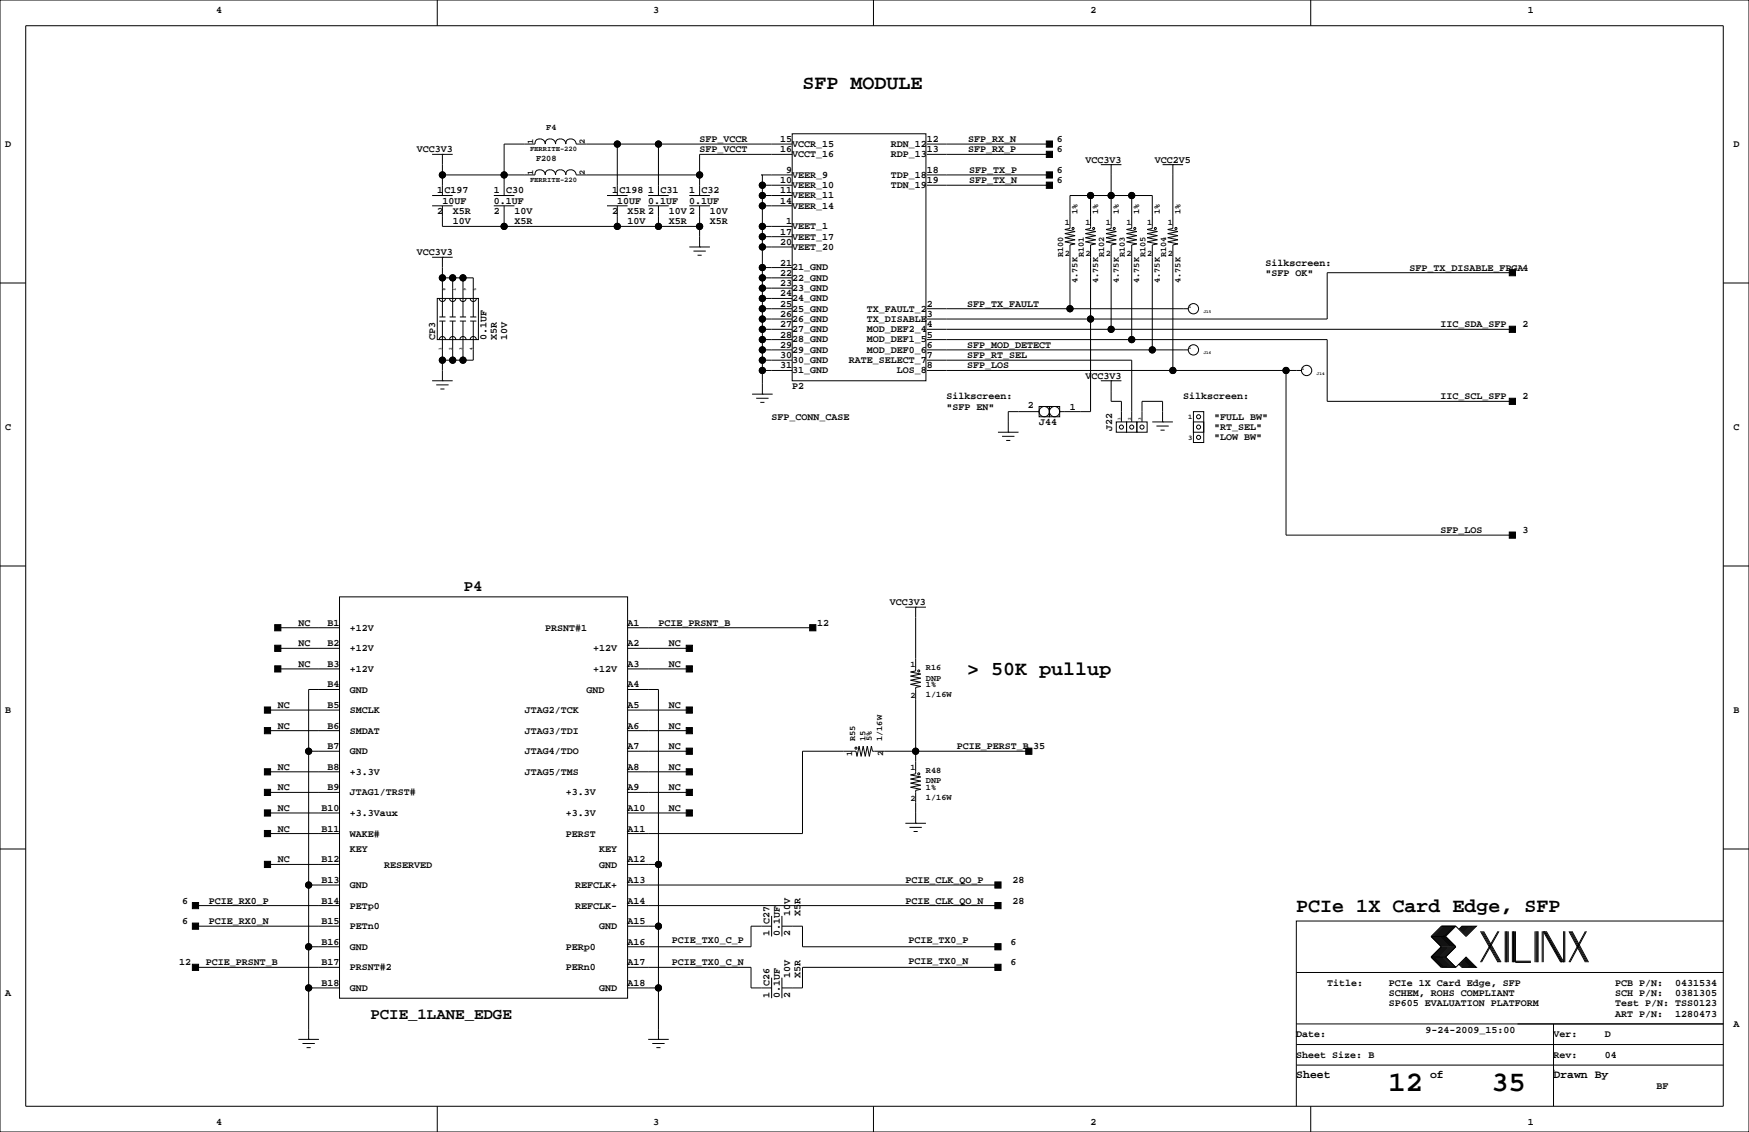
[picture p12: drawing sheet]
<svg xmlns="http://www.w3.org/2000/svg" width="432mm" height="279mm" viewBox="0 0 432 279" stroke-linecap="round" stroke-linejoin="round" font-family="sans-serif">
<g fill="none" stroke="#000" stroke-width=".25">
<path d="M0 0h431.8v279.4h-431.8zM6.3 6.4h419.1v266.6h-419.1zM107.9 0v6.4M215.6 0v6.4M323.6 0v6.4M106.7 38.1h5.1M109.2 38.1h.1M109.2 38.1v10.2M133.3 34.3a1.02 1.02 0 0 0-1.2 1.3h-7.6v12.7M133.3 34.3a1.27 1.27 0 0 1 1.3 1.3M134.7 35.6a1.26 1.26 0 0 1 1.2-1.4 1.26 1.26 0 0 1 1.3 1.4M137.2 35.6a1.26 1.26 0 0 1 1.2-1.4 1.26 1.26 0 0 1 1.3 1.4"/>
<path d="M139.7 35.6a1.26 1.26 0 0 1 1.3-1.4 1.26 1.26 0 0 1 1.2 1.4h53.4M152.4 35.6v12.7M162.6 35.6v12.7M195.6 33h33v61h-33zM195.6 38.1h-22.9v10.2M228.9 35.6h30.2M228.9 38.1h30.2M106.7 48.3h5.1M106.7 50.8h5.1M109.2 50.8v5.1h63.5M109.2 43.2h22.9M121.9 48.3h5.1"/>
<path d="M121.9 50.8h5.1M124.5 50.8v5.1M133.3 41.9a1.02 1.02 0 0 0-1.2 1.3M133.3 41.9a1.27 1.27 0 0 1 1.3 1.3M135.9 41.9a1.02 1.02 0 0 0-1.2 1.3M135.9 41.9a1.27 1.27 0 0 1 1.3 1.3M138.4 41.9a1.02 1.02 0 0 0-1.2 1.3M138.4 41.9a1.27 1.27 0 0 1 1.3 1.3M141 41.9a1.02 1.02 0 0 0-1.3 1.3M141 41.9a1.27 1.27 0 0 1 1.2 1.3h30.5M149.9 48.3h5M149.9 50.8h5"/>
<path d="M152.4 50.8v5.1M160 48.3h5.1M160 50.8h5.1M162.6 50.8v5.1M170.2 48.3h5.1M170.2 50.8h5.1M172.7 50.8v10.2M188 48.3h7.6M188 43.2h7.6M188 45.7h7.6M188 50.8h7.6M188 55.9h7.6"/>
<path d="M188 58.4h7.6M188.2 43.2v54.1M228.9 43.2h30.2M228.9 45.7h30.2M269.2 48.3v8.1l-1.2 .2 2.5 .6-2.5 .5 2.5 .5-2.5 .5 2.5 .5-2.5 .5 2.5 .5-1.3 .3v41.1h-7.6M271.8 40.6h5.1M274.3 40.6h.1M274.3 40.6v15.8l-1.3 .2 2.6 .6-2.6 .5 2.6 .5-2.6 .5 2.6 .5-2.6 .5 2.6 .5-1.3 .3v20.8M279.4 48.3v8.1l-1.3 .2 2.6 .6-2.6 .5 2.6 .5-2.6 .5 2.6 .5-2.6 .5 2.6 .5-1.3 .3v23.3M287 40.6h5.1M289.6 40.6h.1M289.6 40.6v15.8l-1.3 .2 2.5 .6-2.5 .5 2.5 .5-2.5 .5 2.5 .5-2.5 .5 2.5 .5-1.2 .3v30.9"/>
<path d="M0 69.8h6.3M106.7 63.5h5.1M107.9 73.7h10.2v10.1h-10.2zM108.5 73.7a.76 .76 0 0 0 .7 .7 .76 .76 0 0 0 .8-.7M108.5 79.2h1.5M108.5 78.2h1.5M109.2 63.5h.1M109.2 63.5v14.7M109.2 79.2v14.8M109.2 68.6h7.6v9.6M111 73.7a.76 .76 0 0 0 .8 .7 .76 .76 0 0 0 .7-.7M111 79.2h1.5"/>
<path d="M111 78.2h1.5M111.8 68.6v9.6M111.8 79.2v9.7M113.5 73.7a.76 .76 0 0 0 .8 .7 .76 .76 0 0 0 .8-.7M113.5 79.2h1.6M113.5 78.2h1.6M114.3 68.6v9.6M114.3 79.2v9.7M116.1 73.7a.76 .76 0 0 0 .7 .7 .76 .76 0 0 0 .8-.7M116.1 79.2h1.5M116.1 78.2h1.5M116.8 79.2v9.7h-7.6"/>
<path d="M170.2 61h5.1M171.2 62h3M172.2 63h1M172.7 61h.1M188 61h7.6M188 66h7.6M188 68.6h7.6M188 71.1h7.6M188 73.7h7.6M188 76.2h7.6M188 78.7h7.6M228.9 76.2h64.5"/>
<path d="M264.2 76.2v-15.7l1.2-.3-2.5-.5 2.5-.5-2.5-.5 2.5-.5-2.5-.5 2.5-.5-2.5-.6 1.3-.2v-8.1h20.3v8.1l-1.3 .2 2.6 .6-2.6 .5 2.6 .5-2.6 .5 2.6 .5-2.6 .5 2.6 .5-1.3 .3v25.9M373.4 67.3h-45.7v11.4h-98.8M425.4 69.8h6.4M106.7 94h5.1M107.7 95h3M108.5 83.8a.76 .76 0 0 1 .7-.7 .76 .76 0 0 1 .8 .7M108.7 96h1M109.2 94h.1M111 83.8a.76 .76 0 0 1 .8-.7 .76 .76 0 0 1 .7 .7M113.5 83.8a.76 .76 0 0 1 .8-.7 .76 .76 0 0 1 .8 .7M116.1 83.8a.76 .76 0 0 1 .7-.7 .76 .76 0 0 1 .8 .7M185.7 97.3h5.1"/>
<path d="M186.7 98.3h3M187.7 99.3h1M188 88.9h7.6M188 81.3h7.6M188 83.8h7.6M188 86.4h7.6M188 91.4h7.6M188.2 97.3h.1M228.9 88.9h50.5v15.2M228.9 83.8h98.8v15.3h45.7M228.9 81.3h144.5M228.9 86.4h64.5"/>
<path d="M228.9 91.4h92.4M271.8 94h5.1M274.3 94h.1M274.3 94v5.1h2.6v5M317.5 91.4v40.7h55.9M246.4 106.7h5.1M247.4 107.7h3M248.4 108.7h1M248.9 106.7h.1M256.5 100.3h2.6v2.6h-2.6zM256.5 101.6h-7.6v5.1M259.1 100.3h2.5v2.6h-2.5z"/>
<path d="M275.6 104.1h2.5v2.6h-2.5zM278.1 104.1h2.6v2.6h-2.6zM280.7 104.1h2.5v2.6h-2.5zM281.9 104.1v-5h5.1v5M284.5 104.1h5.1M285.5 105.2h3M286.5 106.2h1M287 104.1h.1M294.6 104.1h2.6v2.6h-2.6zM294.6 101.6h2.6v7.6h-2.6zM0 139.7h6.3M425.4 139.7h6.4"/>
<path d="M68.6 154.9h15.2M83.8 147.3h71.1v99.1h-71.1zM154.9 154.9h45.8M223.5 149.9h5.1M226.1 149.9h.1M226.1 149.9v15.7l-1.3 .3 2.5 .5-2.5 .5 2.5 .5-2.5 .5 2.5 .5-2.5 .5 2.5 .5-1.2 .3v21.3l-1.3 .3 2.5 .5-2.5 .5 2.5 .5-2.5 .5 2.5 .5-2.5 .5 2.5 .5-1.2 .3v8.1M66 175.3h17.8M68.6 165.1h15.2M68.6 160h15.2M83.8 170.2h-7.6v86.3M154.9 170.2h7.7v86.3M154.9 165.1h15.3"/>
<path d="M154.9 160h15.3M154.9 175.3h15.3M66 195.6h17.8M66 180.3h17.8M66 190.5h17.8M76.2 185.4h7.6M154.9 195.6h15.3M154.9 180.3h15.3M154.9 185.4h15.3M154.9 190.5h15.3M254 185.4h-38.6l-.3-1.3-.5 2.6-.5-2.6-.5 2.6-.5-2.6-.5 2.6-.5-2.6-.5 2.6-.3-1.3h-13.2v20.3h-43.2M0 209.5h6.3"/>
<path d="M66 205.7h17.8M66 213.4h17.8M66 200.7h17.8M76.2 218.4h7.6M154.9 213.4h7.7M154.9 200.7h15.3M154.9 218.4h91.5M223.5 203.2h5.1M224.5 204.2h3.1M225.6 205.2h1M226.1 203.2h.1M425.4 209.5h6.4"/>
<path d="M48.3 228.6h35.5M48.3 238.8h35.5M48.3 223.5h35.5M76.2 233.7h7.6M154.9 238.8h30.5v5h5.1M154.9 228.6h7.7M154.9 223.5h91.5M190.5 228.6h-5.1v5.1h-30.5M190.5 226.1v5M193 228.6h5.1v5.1h48.3M193 226.1v5M246.4 238.8h-48.3v5h-5.1"/>
<path d="M353.3 236.2l2.6 2.6h3.5M353.3 231.1l2.6 2.6-2.6 2.5M353.3 236.2h3.6M353.3 231.1h3.6M356.1 228.6l-2.5 2.5 2.5 2.6-2.5 2.5 2.5 2.6M356.4 228.6l-2.6 2.5 2.6 2.6-2.6 2.5 2.6 2.6M356.6 228.6l-2.5 2.5 2.5 2.6-2.5 2.5 2.5 2.6M356.9 228.6l-2.6 2.5 2.6 2.6-2.6 2.5 2.6 2.6M356.9 231.1l2.5 2.6-2.5 2.5M356.9 236.2l2.5 2.6M357.1 228.6l-2.5 2.5 2.5 2.6-2.5 2.5 2.5 2.6M357.4 228.6l-2.6 2.5 2.6 2.6-2.6 2.5 2.6 2.6"/>
<path d="M357.6 228.6l-2.5 2.5 2.5 2.6-2.5 2.5 2.5 2.6M357.9 228.6l-2.6 2.5 2.6 2.6-2.6 2.5 2.6 2.6M358.1 228.6l-2.5 2.5 2.5 2.6-2.5 2.5 2.5 2.6M358.4 228.6l-2.5 2.5 2.5 2.6-2.5 2.5 2.5 2.6M358.6 228.6l-2.5 2.5 2.5 2.6-2.5 2.5 2.5 2.6M358.9 228.6l-2.5 2.5 2.5 2.6-2.5 2.5 2.5 2.6M359.2 228.6l-2.6 2.5 2.6 2.6-2.6 2.5 2.6 2.6M359.4 228.6l2.5 2.5 2.6-2.5h-3.6l-.7 .8M359.4 228.6h-3.5l-2.6 2.5M359.4 228.6l-2.5 2.5M360.2 238l.7 .8h3.6l-2.6-2.6-2.5 2.6M360.4 237.7l1 1.1"/>
<path d="M360.4 238l.8 .8M360.7 237.5l1.2 1.3M360.7 237.7l1 1.1M360.9 237.2l1.6 1.6M360.9 237.5l1.3 1.3M361.2 237l1.8 1.8M361.2 237.2l1.5 1.6M361.2 228.6l-.8 .8M361.4 236.7l2.1 2.1M361.4 237l1.8 1.8M361.4 228.6l-1 1M361.7 236.5l2.3 2.3"/>
<path d="M361.7 236.7l2 2.1M361.7 228.6l-1 1M361.9 236.5l2.3 2.3M361.9 228.6l-1.2 1.3M362.2 228.6l-1.3 1.3M362.5 228.6l-1.6 1.5M362.7 228.6l-1.5 1.5M363 228.6l-1.8 1.8M363.2 228.6l-1.8 1.8M363.5 228.6l-2.1 2M363.7 228.6l-2 2M364 228.6l-2.3 2.3"/>
<path d="M364.2 228.6l-2.3 2.3M365.5 229.9l4.3 7.6M365.8 229.9l4.3 7.6M366 229.9l4.3 7.6M366.3 229.9l4.3 7.6M369.8 229.9l-4.3 7.6M370.1 229.9l-4.3 7.6M371.6 229.9v7.6M371.9 229.9v7.6M372.1 229.9v7.6M372.4 229.9v7.6M373.4 229.9v7.6"/>
<path d="M373.6 229.9v7.6M373.9 229.9v7.6M374.1 229.9v7.6h3.9M374.1 237.2h3.9M379 229.9v7.6M379.2 229.9v7.6M379.5 229.9v7.6M379.7 229.9v7.6M380.7 229.9v7.6M381 237.5v-7.6l4.3 7.6M381.3 229.9l4.3 7.6M381.5 229.9l4.3 7.6"/>
<path d="M381.8 229.9l4.3 7.6v-7.6M386.3 229.9v7.6M387.3 229.9l4.1 7.6M387.6 229.9l4.1 7.6M387.9 229.9l4 7.6M388.1 229.9l4.1 7.6M391.4 229.9l-4.1 7.6M391.7 229.9l-4.1 7.6M425.4 227.3h-105.4v35.6M73.7 256.5h5M74.7 257.6h3M75.7 258.6h1"/>
<path d="M76.2 256.5h.1M76.2 243.8h7.6M154.9 243.8h7.7M160 256.5h5.1M161 257.6h3.1M162.1 258.6h1M162.6 256.5h.1M190.5 241.3v5.1M193 241.3v5.1M320 257.8h105.4M320 252.7h105.4M320 240h105.4"/>
<path d="M383.5 252.7v20.3M107.9 273v6.4M215.6 273v6.4M320 262.9v10.1M320 262.9h105.4M323.6 273v6.4M383.5 264.2h.1"/>
<circle cx="152.4" cy="35.6" r=".76"/>
<circle cx="162.6" cy="35.6" r=".76"/>
<circle cx="109.2" cy="43.2" r=".76"/>
<circle cx="124.5" cy="55.9" r=".76"/>
<circle cx="124.5" cy="43.2" r=".76"/>
<circle cx="152.4" cy="55.9" r=".76"/>
<circle cx="162.6" cy="55.9" r=".76"/>
<circle cx="172.7" cy="43.2" r=".76"/>
<circle cx="172.7" cy="55.9" r=".76"/>
<circle cx="188.2" cy="48.3" r=".76"/>
<circle cx="188.2" cy="55.9" r=".76"/>
<circle cx="188.2" cy="45.7" r=".76"/>
<circle cx="188.2" cy="58.4" r=".76"/>
<circle cx="188.2" cy="50.8" r=".76"/>
<circle cx="264.9" cy="56.4" r=".25"/>
<circle cx="269.2" cy="48.3" r=".76"/>
<circle cx="270" cy="56.4" r=".25"/>
<circle cx="274.3" cy="48.3" r=".76"/>
<circle cx="275.1" cy="56.4" r=".25"/>
<circle cx="279.4" cy="48.3" r=".76"/>
<circle cx="280.2" cy="56.4" r=".25"/>
<circle cx="285.2" cy="56.4" r=".25"/>
<circle cx="290.3" cy="56.4" r=".25"/>
<circle cx="109.2" cy="68.6" r=".76"/>
<circle cx="111.8" cy="68.6" r=".76"/>
<circle cx="114.3" cy="68.6" r=".76"/>
<circle cx="188.2" cy="66" r=".76"/>
<circle cx="188.2" cy="78.7" r=".76"/>
<circle cx="188.2" cy="61" r=".76"/>
<circle cx="188.2" cy="73.7" r=".76"/>
<circle cx="188.2" cy="68.6" r=".76"/>
<circle cx="188.2" cy="71.1" r=".76"/>
<circle cx="188.2" cy="76.2" r=".76"/>
<circle cx="264.2" cy="76.2" r=".76"/>
<circle cx="269.2" cy="78.7" r=".76"/>
<circle cx="294.6" cy="76.2" r="1.27"/>
<circle cx="109.2" cy="88.9" r=".76"/>
<circle cx="111.8" cy="88.9" r=".76"/>
<circle cx="114.3" cy="88.9" r=".76"/>
<circle cx="188.2" cy="91.4" r=".76"/>
<circle cx="188.2" cy="86.4" r=".76"/>
<circle cx="188.2" cy="81.3" r=".76"/>
<circle cx="188.2" cy="83.8" r=".76"/>
<circle cx="188.2" cy="88.9" r=".76"/>
<circle cx="274.3" cy="81.3" r=".76"/>
<circle cx="279.4" cy="83.8" r=".76"/>
<circle cx="284.5" cy="86.4" r=".76"/>
<circle cx="289.6" cy="91.4" r=".76"/>
<circle cx="294.6" cy="86.4" r="1.27"/>
<circle cx="317.5" cy="91.4" r=".76"/>
<circle cx="322.6" cy="91.4" r="1.27"/>
<circle cx="257.8" cy="101.6" r="1.27"/>
<circle cx="260.3" cy="101.6" r="1.27"/>
<circle cx="276.9" cy="105.4" r=".51"/>
<circle cx="279.4" cy="105.4" r=".51"/>
<circle cx="281.9" cy="105.4" r=".51"/>
<circle cx="295.9" cy="108" r=".51"/>
<circle cx="295.9" cy="102.9" r=".51"/>
<circle cx="295.9" cy="105.4" r=".51"/>
<circle cx="226.8" cy="165.6" r=".25"/>
<circle cx="76.2" cy="185.4" r=".76"/>
<circle cx="211.3" cy="184.7" r=".25"/>
<circle cx="226.1" cy="185.4" r=".76"/>
<circle cx="226.8" cy="191" r=".25"/>
<circle cx="76.2" cy="218.4" r=".76"/>
<circle cx="162.6" cy="213.4" r=".76"/>
<circle cx="76.2" cy="233.7" r=".76"/>
<circle cx="162.6" cy="228.6" r=".76"/>
<circle cx="76.2" cy="243.8" r=".76"/>
<circle cx="162.6" cy="243.8" r=".76"/>
</g>
<g fill="#000" stroke="#000" stroke-width=".25">
<path d="M258.3 37.3h1.5v1.6h-1.5z" fill-rule="evenodd"/>
<path d="M258.3 34.8h1.5v1.5h-1.5z" fill-rule="evenodd"/>
<path d="M258.3 42.4h1.5v1.5h-1.5z" fill-rule="evenodd"/>
<path d="M258.3 45h1.5v1.5h-1.5z" fill-rule="evenodd"/>
<path d="M372.6 66.5h1.5v1.6h-1.5z" fill-rule="evenodd"/>
<path d="M372.6 80.5h1.5v1.5h-1.5z" fill-rule="evenodd"/>
<path d="M372.6 98.3h1.5v1.5h-1.5z" fill-rule="evenodd"/>
<path d="M372.6 131.3h1.5v1.5h-1.5z" fill-rule="evenodd"/>
<path d="M67.8 154.2h1.5v1.5h-1.5z" fill-rule="evenodd"/>
<path d="M199.9 154.2h1.5v1.5h-1.5z" fill-rule="evenodd"/>
<path d="M65.3 174.5h1.5v1.5h-1.5z" fill-rule="evenodd"/>
<path d="M67.8 164.3h1.5v1.6h-1.5z" fill-rule="evenodd"/>
<path d="M67.8 159.3h1.5v1.5h-1.5z" fill-rule="evenodd"/>
<path d="M169.4 164.3h1.5v1.6h-1.5z" fill-rule="evenodd"/>
<path d="M169.4 174.5h1.5v1.5h-1.5z" fill-rule="evenodd"/>
<path d="M169.4 159.3h1.5v1.5h-1.5z" fill-rule="evenodd"/>
<path d="M65.3 179.6h1.5v1.5h-1.5z" fill-rule="evenodd"/>
<path d="M65.3 194.8h1.5v1.5h-1.5z" fill-rule="evenodd"/>
<path d="M65.3 189.7h1.5v1.6h-1.5z" fill-rule="evenodd"/>
<path d="M169.4 194.8h1.5v1.5h-1.5z" fill-rule="evenodd"/>
<path d="M169.4 179.6h1.5v1.5h-1.5z" fill-rule="evenodd"/>
<path d="M169.4 184.7h1.5v1.5h-1.5z" fill-rule="evenodd"/>
<path d="M169.4 189.7h1.5v1.6h-1.5z" fill-rule="evenodd"/>
<path d="M253.2 184.7h1.6v1.5h-1.6z" fill-rule="evenodd"/>
<path d="M65.3 205h1.5v1.5h-1.5z" fill-rule="evenodd"/>
<path d="M65.3 199.9h1.5v1.5h-1.5z" fill-rule="evenodd"/>
<path d="M65.3 212.6h1.5v1.5h-1.5z" fill-rule="evenodd"/>
<path d="M169.4 199.9h1.5v1.5h-1.5z" fill-rule="evenodd"/>
<path d="M245.6 217.7h1.5v1.5h-1.5z" fill-rule="evenodd"/>
<path d="M47.5 222.8h1.5v1.5h-1.5z" fill-rule="evenodd"/>
<path d="M47.5 227.8h1.5v1.6h-1.5z" fill-rule="evenodd"/>
<path d="M47.5 238h1.5v1.5h-1.5z" fill-rule="evenodd"/>
<path d="M245.6 238h1.5v1.5h-1.5z" fill-rule="evenodd"/>
<path d="M245.6 232.9h1.5v1.5h-1.5z" fill-rule="evenodd"/>
<path d="M245.6 222.8h1.5v1.5h-1.5z" fill-rule="evenodd"/>
<circle cx="152.4" cy="35.6" r=".76"/>
<circle cx="162.6" cy="35.6" r=".76"/>
<circle cx="109.2" cy="43.2" r=".76"/>
<circle cx="124.5" cy="55.9" r=".76"/>
<circle cx="124.5" cy="43.2" r=".76"/>
<circle cx="152.4" cy="55.9" r=".76"/>
<circle cx="162.6" cy="55.9" r=".76"/>
<circle cx="172.7" cy="43.2" r=".76"/>
<circle cx="172.7" cy="55.9" r=".76"/>
<circle cx="188.2" cy="48.3" r=".76"/>
<circle cx="188.2" cy="55.9" r=".76"/>
<circle cx="188.2" cy="45.7" r=".76"/>
<circle cx="188.2" cy="58.4" r=".76"/>
<circle cx="188.2" cy="50.8" r=".76"/>
<circle cx="269.2" cy="48.3" r=".76"/>
<circle cx="274.3" cy="48.3" r=".76"/>
<circle cx="279.4" cy="48.3" r=".76"/>
<circle cx="109.2" cy="68.6" r=".76"/>
<circle cx="111.8" cy="68.6" r=".76"/>
<circle cx="114.3" cy="68.6" r=".76"/>
<circle cx="188.2" cy="66" r=".76"/>
<circle cx="188.2" cy="78.7" r=".76"/>
<circle cx="188.2" cy="61" r=".76"/>
<circle cx="188.2" cy="73.7" r=".76"/>
<circle cx="188.2" cy="68.6" r=".76"/>
<circle cx="188.2" cy="71.1" r=".76"/>
<circle cx="188.2" cy="76.2" r=".76"/>
<circle cx="264.2" cy="76.2" r=".76"/>
<circle cx="269.2" cy="78.7" r=".76"/>
<circle cx="109.2" cy="88.9" r=".76"/>
<circle cx="111.8" cy="88.9" r=".76"/>
<circle cx="114.3" cy="88.9" r=".76"/>
<circle cx="188.2" cy="91.4" r=".76"/>
<circle cx="188.2" cy="86.4" r=".76"/>
<circle cx="188.2" cy="81.3" r=".76"/>
<circle cx="188.2" cy="83.8" r=".76"/>
<circle cx="188.2" cy="88.9" r=".76"/>
<circle cx="274.3" cy="81.3" r=".76"/>
<circle cx="279.4" cy="83.8" r=".76"/>
<circle cx="284.5" cy="86.4" r=".76"/>
<circle cx="289.6" cy="91.4" r=".76"/>
<circle cx="317.5" cy="91.4" r=".76"/>
<circle cx="76.2" cy="185.4" r=".76"/>
<circle cx="226.1" cy="185.4" r=".76"/>
<circle cx="76.2" cy="218.4" r=".76"/>
<circle cx="162.6" cy="213.4" r=".76"/>
<circle cx="76.2" cy="233.7" r=".76"/>
<circle cx="162.6" cy="228.6" r=".76"/>
<circle cx="76.2" cy="243.8" r=".76"/>
<circle cx="162.6" cy="243.8" r=".76"/>
</g>
<g font-size="7.1">
<text x="342.8" y="269.3">12</text>
<text x="368.2" y="269.3">35</text>
</g>
<g font-size="4.9">
<text x="198.1" y="21.9">SFP MODULE</text>
<text x="238.8" y="166.6">&gt; 50K pullup</text>
<text x="320" y="225.1">PCIe 1X Card Edge, SFP</text>
</g>
<g font-size="3.9">
<text x="114.5" y="145.9">P4</text>
<text x="91.4" y="251.4">PCIE_1LANE_EDGE</text>
</g>
<g font-size="2.8">
<text x="320" y="266.1">Sheet</text>
<text x="353.1" y="266.1">of</text>
<text x="383.5" y="266.1">Drawn By</text>
</g>
<g font-size="2.5">
<text x="53.3" y="3.3">4</text>
<text x="161.3" y="3.3">3</text>
<text x="269.2" y="3.3">2</text>
<text x="377.2" y="3.3">1</text>
<text x="172.7" y="35.1">SFP_VCCR</text>
<text x="192.6" y="35.1">15</text>
<text x="228.9" y="35.1">12</text>
<text x="239" y="35.1">SFP_RX_N</text>
<text x="260.9" y="35.1">6</text>
<text x="1.3" y="36.3">D</text>
<text x="102.9" y="37.6">VCC3V3</text>
<text x="172.7" y="37.6">SFP_VCCT</text>
<text x="192.6" y="37.6">16</text>
<text x="195.6" y="38.8">VCCT_16</text>
<text x="195.6" y="36.3">VCCR_15</text>
<text x="220" y="38.8">RDP_13</text>
<text x="220" y="36.3">RDN_12</text>
<text x="228.9" y="37.6">13</text>
<text x="239" y="37.6">SFP_RX_P</text>
<text x="260.9" y="37.6">6</text>
<text x="268" y="40.1">VCC3V3</text>
<text x="285.1" y="40.1">VCC2V5</text>
<text x="428" y="36.3">D</text>
<text x="107.9" y="47.8">1</text>
<text x="109.7" y="47.8">C197</text>
<text x="121.9" y="47.8">1</text>
<text x="125" y="47.8">C30</text>
<text x="151.1" y="47.8">1</text>
<text x="152.9" y="47.8">C198</text>
<text x="160" y="47.8">1</text>
<text x="163.1" y="47.8">C31</text>
<text x="170.2" y="47.8">1</text>
<text x="173.2" y="47.8">C32</text>
<text x="192.6" y="45.2">10</text>
<text x="192.6" y="47.8">11</text>
<text x="194.1" y="42.7">9</text>
<text x="195.6" y="46.4">VEER_10</text>
<text x="195.6" y="43.9">VEER_9</text>
<text x="220" y="46.4">TDN_19</text>
<text x="220" y="43.9">TDP_18</text>
<text x="228.9" y="45.2">19</text>
<text x="228.9" y="42.7">18</text>
<text x="239.3" y="45.2">SFP_TX_N</text>
<text x="239.3" y="42.7">SFP_TX_P</text>
<text x="260.9" y="45.2">6</text>
<text x="260.9" y="42.7">6</text>
<text x="107.9" y="52.8">2</text>
<text x="109.2" y="50.3">10UF</text>
<text x="111.8" y="52.8">X5R</text>
<text x="121.9" y="52.8">2</text>
<text x="121.9" y="50.3">0.1UF</text>
<text x="127" y="52.8">10V</text>
<text x="151.1" y="52.8">2</text>
<text x="152.4" y="50.3">10UF 0.1UF</text>
<text x="154.9" y="52.8">X5R 2</text>
<text x="165.1" y="52.8">10V 2</text>
<text x="170.2" y="50.3">0.1UF</text>
<text x="175.3" y="52.8">10V</text>
<text x="192.6" y="50.3">14</text>
<text x="195.6" y="51.5">VEER_14</text>
<text x="195.6" y="49">VEER_11</text>
<text x="111.8" y="55.4">10V</text>
<text x="127" y="55.4">X5R</text>
<text x="154.9" y="55.4">10V</text>
<text x="165.1" y="55.4">X5R</text>
<text x="175.3" y="55.4">X5R</text>
<text x="192.6" y="57.9">17</text>
<text x="194.1" y="55.4">1</text>
<text x="195.6" y="59.1">VEET_17</text>
<text x="195.6" y="56.6">VEET_1</text>
<text x="102.9" y="63">VCC3V3</text>
<text x="192.6" y="65.5">21</text>
<text x="192.6" y="60.5">20</text>
<text x="195.6" y="61.7">VEET_20</text>
<text x="312.4" y="65.5">Silkscreen:</text>
<text x="192.6" y="68.1">22</text>
<text x="192.6" y="70.6">23</text>
<text x="195.6" y="66.7">21_GND</text>
<text x="195.6" y="69.3">22_GND</text>
<text x="195.6" y="71.8">23_GND</text>
<text x="312.4" y="68.1">&quot;SFP OK&quot;</text>
<text x="348" y="66.8">SFP_TX_DISABLE_FPGA4</text>
<text x="192.6" y="73.2">24</text>
<text x="192.6" y="75.7">25</text>
<text x="195.6" y="74.4">24_GND</text>
<text x="195.6" y="76.9">25_GND</text>
<text x="214" y="76.9">TX_FAULT_2</text>
<text x="228.9" y="75.7">2</text>
<text x="238.8" y="75.7">SFP_TX_FAULT</text>
<text x="107.4" y="83.8" transform="rotate(-90 107.4 83.8)">CP3</text>
<text x="120.1" y="83.8" transform="rotate(-90 120.1 83.8)">0.1UF</text>
<text x="122.7" y="83.8" transform="rotate(-90 122.7 83.8)">X5R</text>
<text x="125.2" y="83.8" transform="rotate(-90 125.2 83.8)">10V</text>
<text x="192.6" y="78.2">26</text>
<text x="192.6" y="80.8">27</text>
<text x="192.6" y="83.3">28</text>
<text x="195.6" y="79.4">26_GND</text>
<text x="195.6" y="82">27_GND</text>
<text x="214" y="82">MOD_DEF2_4</text>
<text x="214" y="79.4">TX_DISABLE</text>
<text x="228.9" y="83.3">5</text>
<text x="228.9" y="80.8">4</text>
<text x="228.9" y="78.2">3</text>
<text x="355.6" y="80.8">IIC_SDA_SFP</text>
<text x="375.9" y="80.8">2</text>
<text x="192.6" y="85.9">29</text>
<text x="192.6" y="88.4">30</text>
<text x="195.6" y="84.5">28_GND</text>
<text x="195.6" y="87.1">29_GND</text>
<text x="195.6" y="89.6">30_GND</text>
<text x="209.6" y="89.6">RATE_SELECT_7</text>
<text x="214" y="87.1">MOD_DEF0_6</text>
<text x="214" y="84.5">MOD_DEF1_5</text>
<text x="228.9" y="88.4">7</text>
<text x="228.9" y="85.9">6</text>
<text x="238.8" y="85.9">SFP_MOD_DETECT</text>
<text x="238.8" y="88.4">SFP_RT_SEL</text>
<text x="192.6" y="90.9">31</text>
<text x="195.6" y="92.1">31_GND</text>
<text x="221.4" y="92.1">LOS_8</text>
<text x="228.9" y="90.9">8</text>
<text x="238.8" y="90.9">SFP_LOS</text>
<text x="268" y="93.5">VCC3V3</text>
<text x="195.6" y="96">P2</text>
<text x="233.7" y="101.1">&quot;SFP EN&quot;</text>
<text x="233.7" y="98.6">Silkscreen:</text>
<text x="253.8" y="100.7">2</text>
<text x="264.2" y="101.1">1</text>
<text x="292.1" y="98.6">Silkscreen:</text>
<text x="355.6" y="98.6">IIC_SCL_SFP</text>
<text x="375.9" y="98.6">2</text>
<text x="1.3" y="106.2">C</text>
<text x="190.5" y="103.6">SFP_CONN_CASE</text>
<text x="256.5" y="104.9">J44</text>
<text x="274.6" y="106.4" transform="rotate(-90 274.6 106.4)">J22</text>
<text x="299.7" y="106.2">&quot;RT_SEL&quot;</text>
<text x="299.7" y="103.6">&quot;FULL BW&quot;</text>
<text x="428" y="106.2">C</text>
<text x="299.7" y="108.7">&quot;LOW BW&quot;</text>
<text x="355.6" y="131.6">SFP_LOS</text>
<text x="375.9" y="131.6">3</text>
<text x="219.7" y="149.4">VCC3V3</text>
<text x="73.7" y="154.4">NC</text>
<text x="80.9" y="154.4">B1</text>
<text x="86.4" y="155.7">+12V</text>
<text x="134.6" y="155.7">PRSNT#1</text>
<text x="154.9" y="154.4">A1</text>
<text x="162.6" y="154.4">PCIE_PRSNT_B</text>
<text x="201.7" y="154.4">12</text>
<text x="73.7" y="159.5">NC</text>
<text x="80.9" y="159.5">B2</text>
<text x="86.4" y="160.8">+12V</text>
<text x="146.5" y="160.8">+12V</text>
<text x="154.9" y="159.5">A2</text>
<text x="165.1" y="159.5">NC</text>
<text x="73.7" y="164.6">NC</text>
<text x="80.9" y="164.6">B3</text>
<text x="86.4" y="165.9">+12V</text>
<text x="146.5" y="165.9">+12V</text>
<text x="154.9" y="164.6">A3</text>
<text x="165.1" y="164.6">NC</text>
<text x="80.9" y="169.7">B4</text>
<text x="86.4" y="170.9">GND</text>
<text x="144.8" y="170.9">GND</text>
<text x="154.9" y="169.7">A4</text>
<text x="1.3" y="176">B</text>
<text x="68.6" y="179.8">NC</text>
<text x="68.6" y="174.8">NC</text>
<text x="80.9" y="174.8">B5</text>
<text x="80.9" y="179.8">B6</text>
<text x="86.4" y="176">SMCLK</text>
<text x="129.5" y="176">JTAG2/TCK</text>
<text x="154.9" y="174.8">A5</text>
<text x="154.9" y="179.8">A6</text>
<text x="165.1" y="179.8">NC</text>
<text x="165.1" y="174.8">NC</text>
<text x="428" y="176">B</text>
<text x="80.9" y="184.9">B7</text>
<text x="86.4" y="181.1">SMDAT</text>
<text x="129.5" y="181.1">JTAG3/TDI</text>
<text x="154.9" y="184.9">A7</text>
<text x="165.1" y="184.9">NC</text>
<text x="236.2" y="184.9">PCIE_PERST_B 35</text>
<text x="68.6" y="190">NC</text>
<text x="80.9" y="190">B8</text>
<text x="86.4" y="186.2">GND</text>
<text x="86.4" y="191.3">+3.3V</text>
<text x="129.5" y="186.2">JTAG4/TDO</text>
<text x="129.5" y="191.3">JTAG5/TMS</text>
<text x="154.9" y="190">A8</text>
<text x="165.1" y="190">NC</text>
<text x="68.6" y="195.1">NC</text>
<text x="80.9" y="195.1">B9</text>
<text x="86.4" y="196.3">JTAG1/TRST#</text>
<text x="139.7" y="196.3">+3.3V</text>
<text x="154.9" y="195.1">A9</text>
<text x="165.1" y="195.1">NC</text>
<text x="68.6" y="200.2">NC</text>
<text x="79.4" y="200.2">B10</text>
<text x="86.4" y="201.4">+3.3Vaux</text>
<text x="139.7" y="201.4">+3.3V</text>
<text x="154.9" y="200.2">A10</text>
<text x="165.1" y="200.2">NC</text>
<text x="68.6" y="205.2">NC</text>
<text x="79.4" y="205.2">B11</text>
<text x="86.4" y="206.5">WAKE#</text>
<text x="139.7" y="206.5">PERST</text>
<text x="154.9" y="205.2">A11</text>
<text x="68.6" y="212.9">NC</text>
<text x="79.4" y="212.9">B12</text>
<text x="86.4" y="210.3">KEY</text>
<text x="94.8" y="214.1">RESERVED</text>
<text x="148" y="210.3">KEY</text>
<text x="148" y="214.1">GND</text>
<text x="154.9" y="212.9">A12</text>
<text x="79.4" y="217.9">B13</text>
<text x="86.4" y="219.2">GND</text>
<text x="142" y="219.2">REFCLK+</text>
<text x="154.9" y="217.9">A13</text>
<text x="223.5" y="217.9">PCIE_CLK_QO_P</text>
<text x="250" y="217.9">28</text>
<text x="45" y="223">6</text>
<text x="51.6" y="223">PCIE_RX0_P</text>
<text x="79.4" y="223">B14</text>
<text x="86.4" y="224.3">PETp0</text>
<text x="142" y="224.3">REFCLK-</text>
<text x="154.9" y="223">A14</text>
<text x="195.1" y="226.1" transform="rotate(-90 195.1 226.1)">10V</text>
<text x="197.6" y="226.1" transform="rotate(-90 197.6 226.1)">X5R</text>
<text x="223.5" y="223">PCIE_CLK_QO_N</text>
<text x="250" y="223">28</text>
<text x="45" y="228.1">6</text>
<text x="51.6" y="228.1">PCIE_RX0_N</text>
<text x="79.4" y="228.1">B15</text>
<text x="79.4" y="233.2">B16</text>
<text x="86.4" y="229.4">PETn0</text>
<text x="148" y="229.4">GND</text>
<text x="154.9" y="228.1">A15</text>
<text x="154.9" y="233.2">A16</text>
<text x="165.9" y="232.8">PCIE_TX0_C_P</text>
<text x="190" y="231.1" transform="rotate(-90 190 231.1)">1</text>
<text x="190" y="228.1" transform="rotate(-90 190 228.1)">C27</text>
<text x="192.5" y="231.1" transform="rotate(-90 192.5 231.1)">0.1UF</text>
<text x="195.1" y="231.1" transform="rotate(-90 195.1 231.1)">2</text>
<text x="224.3" y="232.8">PCIE_TX0_P</text>
<text x="249.4" y="233.2">6</text>
<text x="44.2" y="238.3">12</text>
<text x="50.8" y="238.3">PCIE_PRSNT_B</text>
<text x="79.4" y="238.3">B17</text>
<text x="86.4" y="234.4">GND</text>
<text x="86.4" y="239.5">PRSNT#2</text>
<text x="139.7" y="234.4">PERp0</text>
<text x="139.7" y="239.5">PERn0</text>
<text x="154.9" y="238.3">A17</text>
<text x="165.9" y="238.3">PCIE_TX0_C_N</text>
<text x="224.3" y="237.8">PCIE_TX0_N</text>
<text x="249.4" y="238.3">6</text>
<text x="1.3" y="245.9">A</text>
<text x="79.4" y="243.3">B18</text>
<text x="86.4" y="244.6">GND</text>
<text x="148" y="244.6">GND</text>
<text x="154.9" y="243.3">A18</text>
<text x="190" y="243.3" transform="rotate(-90 190 243.3)">C26</text>
<text x="195.1" y="241.3" transform="rotate(-90 195.1 241.3)">10V</text>
<text x="197.6" y="241.3" transform="rotate(-90 197.6 241.3)">X5R</text>
<text x="327.7" y="243.3">Title:</text>
<text x="342.9" y="245.9">SCHEM, ROHS COMPLIANT</text>
<text x="342.9" y="243.3">PCIe 1X Card Edge, SFP</text>
<text x="398.8" y="245.9">SCH P/N:</text>
<text x="398.8" y="243.3">PCB P/N:</text>
<text x="413.6" y="245.9">0381305</text>
<text x="413.6" y="243.3">0431534</text>
<text x="190" y="246.4" transform="rotate(-90 190 246.4)">1</text>
<text x="192.5" y="246.4" transform="rotate(-90 192.5 246.4)">0.1UF</text>
<text x="195.1" y="246.4" transform="rotate(-90 195.1 246.4)">2</text>
<text x="342.9" y="248.4">SP605 EVALUATION PLATFORM</text>
<text x="398.8" y="248.4">Test P/N: TSS0123</text>
<text x="398.8" y="251">ART P/N:</text>
<text x="413.6" y="251">1280473</text>
<text x="320" y="256">Date:</text>
<text x="351.9" y="255">9-24-2009_15:00</text>
<text x="383.5" y="256">Ver:</text>
<text x="396.2" y="256">D</text>
<text x="428" y="253.5">A</text>
<text x="320" y="261.1">Sheet Size: B</text>
<text x="383.5" y="261.1">Rev:</text>
<text x="396.2" y="261.1">04</text>
<text x="408.9" y="268.7">BF</text>
<text x="53.3" y="277.6">4</text>
<text x="161.3" y="277.6">3</text>
<text x="269.2" y="277.6">2</text>
<text x="377.2" y="277.6">1</text>
</g>
<g font-size="2.1">
<text x="131.6" y="35.6" transform="rotate(-90 131.6 35.6)">1</text>
<text x="134.9" y="32.1">F4</text>
<text x="144.3" y="35.6" transform="rotate(-90 144.3 35.6)">2</text>
<text x="132.3" y="39.7">F208</text>
<text x="131.6" y="43.2" transform="rotate(-90 131.6 43.2)">1</text>
<text x="144.3" y="43.2" transform="rotate(-90 144.3 43.2)">2</text>
<text x="266" y="52.8" transform="rotate(-90 266 52.8)">1%</text>
<text x="271.1" y="52.8" transform="rotate(-90 271.1 52.8)">1%</text>
<text x="276.2" y="52.8" transform="rotate(-90 276.2 52.8)">1%</text>
<text x="281.3" y="52.8" transform="rotate(-90 281.3 52.8)">1%</text>
<text x="286.3" y="52.8" transform="rotate(-90 286.3 52.8)">1%</text>
<text x="291.4" y="52.8" transform="rotate(-90 291.4 52.8)">1%</text>
<text x="262.9" y="55.4">1</text>
<text x="268" y="55.4">1</text>
<text x="273.1" y="55.4">1</text>
<text x="278.1" y="55.4">1</text>
<text x="283.2" y="55.4">1</text>
<text x="288.3" y="55.4">1</text>
<text x="262.5" y="63.5" transform="rotate(-90 262.5 63.5)">R100</text>
<text x="262.9" y="63.1">2</text>
<text x="267.5" y="63.5" transform="rotate(-90 267.5 63.5)">R101</text>
<text x="268" y="63.1">2</text>
<text x="272.6" y="63.5" transform="rotate(-90 272.6 63.5)">R102</text>
<text x="273.1" y="63.1">2</text>
<text x="277.7" y="63.5" transform="rotate(-90 277.7 63.5)">R103</text>
<text x="278.1" y="63.1">2</text>
<text x="282.8" y="63.5" transform="rotate(-90 282.8 63.5)">R105</text>
<text x="283.2" y="63.1">2</text>
<text x="287.9" y="63.5" transform="rotate(-90 287.9 63.5)">R104</text>
<text x="288.3" y="63.1">2</text>
<text x="266" y="69.8" transform="rotate(-90 266 69.8)">4.75K</text>
<text x="271.1" y="69.8" transform="rotate(-90 271.1 69.8)">4.75K</text>
<text x="276.2" y="69.8" transform="rotate(-90 276.2 69.8)">4.75K</text>
<text x="281.3" y="69.8" transform="rotate(-90 281.3 69.8)">4.75K</text>
<text x="286.3" y="69.8" transform="rotate(-90 286.3 69.8)">4.75K</text>
<text x="291.4" y="69.8" transform="rotate(-90 291.4 69.8)">4.75K</text>
<text x="224.8" y="164.7">1</text>
<text x="228.6" y="168">DNP</text>
<text x="228.6" y="165.4">R16</text>
<text x="224.8" y="172.3">2</text>
<text x="228.6" y="169.5">1%</text>
<text x="228.6" y="172">1/16W</text>
<text x="211.2" y="182.9" transform="rotate(-90 211.2 182.9)">R55</text>
<text x="213.7" y="182.9" transform="rotate(-90 213.7 182.9)">15</text>
<text x="215.2" y="182.9" transform="rotate(-90 215.2 182.9)">5%</text>
<text x="217.8" y="182.9" transform="rotate(-90 217.8 182.9)">1/16W</text>
<text x="210.4" y="186.7" transform="rotate(-90 210.4 186.7)">1</text>
<text x="218" y="186.7" transform="rotate(-90 218 186.7)">2</text>
<text x="224.8" y="190.1">1</text>
<text x="228.6" y="190.8">R48</text>
<text x="224.8" y="197.7">2</text>
<text x="228.6" y="193.4">DNP</text>
<text x="228.6" y="197.4">1/16W</text>
<text x="228.6" y="194.9">1%</text>
</g>
<g font-size="1.8">
<text x="130.9" y="37.2">FERRITE-220</text>
<text x="130.9" y="44.8">FERRITE-220</text>
<text x="293.4" y="103.5">1</text>
<text x="293.4" y="108.6">3</text>
</g>
<g font-size="1.1">
<text x="109.3" y="71.1" transform="rotate(90 109.3 71.1)">8</text>
<text x="111.9" y="71.1" transform="rotate(90 111.9 71.1)">7</text>
<text x="114.4" y="71.1" transform="rotate(90 114.4 71.1)">6</text>
<text x="116.9" y="71.1" transform="rotate(90 116.9 71.1)">5</text>
<text x="293.5" y="76">1</text>
<text x="297.2" y="77.3">J15</text>
<text x="109" y="86.4" transform="rotate(-90 109 86.4)">1</text>
<text x="111.5" y="86.4" transform="rotate(-90 111.5 86.4)">2</text>
<text x="114.1" y="86.4" transform="rotate(-90 114.1 86.4)">3</text>
<text x="116.6" y="86.4" transform="rotate(-90 116.6 86.4)">4</text>
<text x="293.5" y="86.1">1</text>
<text x="297.2" y="87.4">J16</text>
<text x="321.4" y="91.2">1</text>
<text x="325.1" y="92.5">J14</text>
<text x="276.6" y="103.6" transform="rotate(-90 276.6 103.6)">1</text>
<text x="279.2" y="103.6" transform="rotate(-90 279.2 103.6)">2</text>
<text x="281.7" y="103.6" transform="rotate(-90 281.7 103.6)">3</text>
</g>
</svg>
